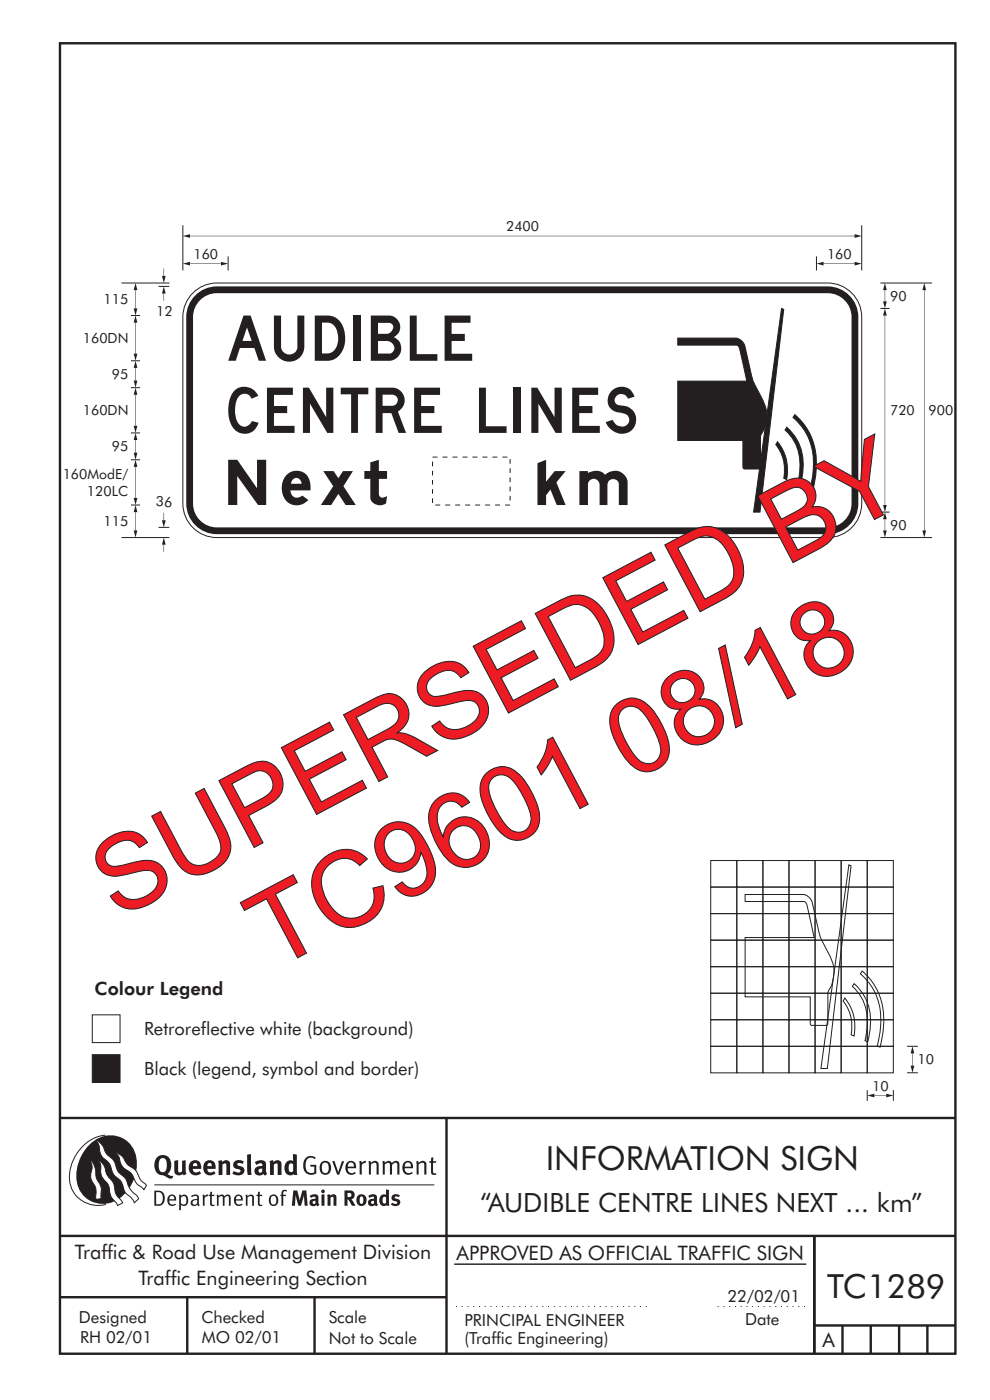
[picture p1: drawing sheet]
<svg xmlns="http://www.w3.org/2000/svg" width="210mm" height="297mm" viewBox="0 0 210 297" stroke-linecap="round" stroke-linejoin="round" font-family="sans-serif">
<g fill="none" stroke="#231f20" stroke-width=".51">
<path d="M12.7 9.2h190v278h-190zM12.7 237.2h190M94.7 237.1v50.1M12.7 262.2h190.1M12.7 275.2h82M39.7 275.2v12M66.7 275.2v12M172.7 262.2v25M172.7 281.2h30M178.7 281.2v6M184.7 281.2v6M190.7 281.2v6"/>
<path d="M196.7 281.2v6"/>
</g>
<path d="M96.4 268.2h74.6" fill="none" stroke="#231f20" stroke-width=".21"/>
<path d="M96.7 277.2h40.9" fill="none" stroke="#231f20" stroke-width=".21" stroke-dasharray=".2 1" stroke-linecap="butt"/>
<g fill="#231f20">
<path d="M64.9 245.6a1.61 1.61 0 0 1 2.1 0l-.2 .3a1.17 1.17 0 0 0-1.4-.2 1.17 1.17 0 0 0-.6 1.3 1.42 1.42 0 0 0 1.2 1.8l.7-.1v-1.2h-.8l-.1-.4h1.3v1.8a1.82 1.82 0 0 1-2.2 0 1.82 1.82 0 0 1-.6-2.1l.2-.7z" fill-rule="evenodd"/>
<path d="M68.2 246.5a1.77 1.77 0 0 0 .4 2.7 1.39 1.39 0 0 0 1.4-.5 1.39 1.39 0 0 0 .2-1.5 1.19 1.19 0 0 0-2-.7zM68.5 246.8a.83 .83 0 0 1 1 .1 .83 .83 0 0 1 .2 .9 .75 .75 0 0 1-.6 1.1 .75 .75 0 0 1-.8-.9v-.9z" fill-rule="evenodd"/>
<path d="M70.5 246.3h.4l.8 2.4 .8-2.4h.5l-1.1 2.9h-.4z" fill-rule="evenodd"/>
<path d="M73.6 246.7a1.74 1.74 0 0 0 .5 2.5l.9-.1 .5-.2-.2-.3a.89 .89 0 0 1-1.1 .2 .89 .89 0 0 1-.4-1h1.7a1.15 1.15 0 0 0-.4-1.4 1.15 1.15 0 0 0-1.5 .3zM74 246.8a.67 .67 0 0 1 .8-.1 .67 .67 0 0 1 .3 .8h-1.3z" fill-rule="evenodd"/>
<path d="M76.2 246.4l.4-.1 .1 .4 .5-.4h.5l-.2 .5a.61 .61 0 0 0-.8 .6v1.8h-.4z" fill-rule="evenodd"/>
<path d="M78.1 246.4l.5-.1 .1 .4a.89 .89 0 0 1 .9-.4 .89 .89 0 0 1 .7 .7v2.2h-.4v-2.2l-.1-.2-.3-.1-.8 .3v2.2h-.4z" fill-rule="evenodd"/>
<path d="M81.1 246.4l.4-.1 .1 .4a.83 .83 0 0 1 .8-.4 .83 .83 0 0 1 .7 .4 .86 .86 0 0 1 .9-.4 .86 .86 0 0 1 .7 .7v2.2h-.4l-.1-2.4a.5 .5 0 0 0-.8 .1l-.2 .2v2.1h-.5v-2.3l-.4-.2-.7 .3v2.2h-.4z" fill-rule="evenodd"/>
<path d="M85.7 246.7a1.74 1.74 0 0 0 .5 2.5l.9-.1 .5-.2-.2-.3a.89 .89 0 0 1-1.1 .2 .89 .89 0 0 1-.4-1h1.7a1.15 1.15 0 0 0-.5-1.4 1.15 1.15 0 0 0-1.4 .3zM86 246.8a.67 .67 0 0 1 .9-.1 .67 .67 0 0 1 .3 .8h-1.3z" fill-rule="evenodd"/>
<path d="M88.3 246.4l.4-.1 .1 .4a.89 .89 0 0 1 .9-.4 .89 .89 0 0 1 .7 .7v2.2h-.4v-2.2l-.1-.2-.3-.1-.8 .3v2.2h-.4z" fill-rule="evenodd"/>
<path d="M91.5 245.6l.4-.1v.8h.7l-.2 .4h-.5v2.1l.1 .1h.5l.1 .3a.71 .71 0 0 1-1.2-.6v-1.9h-.3v-.4h.3z" fill-rule="evenodd"/>
<path d="M37 246.3l.8-.2v2a.46 .46 0 0 0 .2 .6 .46 .46 0 0 0 .6-.2v-2.2l.8-.2v2.4l.2 .5-.6 .3-.2-.3a1.03 1.03 0 0 1-1.2 .3 1.03 1.03 0 0 1-.6-1.1z" fill-rule="evenodd"/>
<path d="M40.4 246.5a1.64 1.64 0 0 0 0 2.3 1.64 1.64 0 0 0 2.3 .1l-.4-.4a.78 .78 0 0 1-.9 .2 .78 .78 0 0 1-.5-.7h1.8a1.37 1.37 0 0 0-.6-1.7 1.37 1.37 0 0 0-1.7 .2zM41 246.9a.48 .48 0 0 1 .7-.1 .48 .48 0 0 1 .2 .6h-1z" fill-rule="evenodd"/>
<path d="M43.5 246.5a1.65 1.65 0 0 0-.2 2 1.65 1.65 0 0 0 1.9 .7l.5-.3-.3-.4a.78 .78 0 0 1-.9 .3 .78 .78 0 0 1-.5-.8h1.8a1.37 1.37 0 0 0-.6-1.7 1.37 1.37 0 0 0-1.7 .2zM44.1 246.9a.48 .48 0 0 1 .6-.1 .48 .48 0 0 1 .2 .6h-.9z" fill-rule="evenodd"/>
<path d="M46.3 246.3l.7-.2 .1 .4a.95 .95 0 0 1 1-.3 .95 .95 0 0 1 .7 .8v2.3h-.8v-2.3l-.3-.2-.5 .3v2.2h-.8z" fill-rule="evenodd"/>
<path d="M49.7 246.5a1.73 1.73 0 0 1 2-.1l-.2 .5-.6-.2a.42 .42 0 0 0-.6 .3l.2 .2a1.23 1.23 0 0 1 1.4 1.1 1.47 1.47 0 0 1-2.3 .9l-.3-.2 .3-.6 .7 .3a.47 .47 0 0 0 .7-.3 .87 .87 0 0 0-1-.5l-.4-.2-.1-.4z" fill-rule="evenodd"/>
<path d="M54.1 246.5l.3 .6 .3-.2a.62 .62 0 0 1 .9 .1v.4a1.21 1.21 0 0 0-1.3 .3 1.21 1.21 0 0 0-.2 1.3 1.19 1.19 0 0 0 1.7 0l.5 .4 .4-.5-.3-.3v-1.4a.96 .96 0 0 0-1.3-1.1zM55 248l.6-.1v.7a.43 .43 0 0 1-.6 .1 .43 .43 0 0 1 0-.7z" fill-rule="evenodd"/>
<path d="M57.2 246.3l.7-.2 .1 .4a.95 .95 0 0 1 1-.3 .95 .95 0 0 1 .7 .8v2.3h-.8v-2.3l-.3-.2-.5 .3v2.2h-.8z" fill-rule="evenodd"/>
<path d="M62.2 244.8v1.5a1.29 1.29 0 0 0-1.4 .2 1.29 1.29 0 0 0-.5 1.3 1.24 1.24 0 0 0 .5 1.3 1.24 1.24 0 0 0 1.5 0l.1 .2h.7l-.1-4.4zM61.5 246.9l.4-.1 .3 .2v1.5l-.3 .1a.48 .48 0 0 1-.6-.4 1.52 1.52 0 0 1 .2-1.3z" fill-rule="evenodd"/>
<path d="M52.4 245l.8-.2 .2 4.5h-.8l-.1-.2z" fill-rule="evenodd"/>
</g>
<path d="M22.4 240.8a9 9 0 0 0-7.4 10.9 6.2 6.2 0 0 0 7.5 3.8M32.7 251.4h59.4" fill="none" stroke="#231f20" stroke-width=".21"/>
<path d="M19.1 242.7a5.7 5.7 0 0 1 6.5-1.4 5.7 5.7 0 0 1 3.4 5.7 8.6 8.6 0 0 1-6.2 8.3 5.7 5.7 0 0 1-6.5-7 9.9 9.9 0 0 1 2.8-5.6z" fill-rule="evenodd" fill="#231f20"/>
<path d="M24.4 244.5a3.1 3.1 0 0 1 2.3 2.2l.8 .7a3.2 3.2 0 0 1 2 2.4l.4 .6 1.2 1.1-.6 .9-.2-.3a3.5 3.5 0 0 1-1.9-2.1 3.8 3.8 0 0 0-2.1-2.2 3.5 3.5 0 0 1-1-2.2zM20.4 241.9a3.4 3.4 0 0 1 1.9 2.4l.7 .9a3.3 3.3 0 0 1 1.7 2.6 4.4 4.4 0 0 0 1.7 2l.3 .3a6.1 6.1 0 0 0 2.5 3.7l.2 .5-.9 .9a6.1 6.1 0 0 0-1.9-2.3l-.4-.7a3.6 3.6 0 0 0-1.9-2.8l-.6-1a3.6 3.6 0 0 0-1.9-2.8 3.7 3.7 0 0 1-.8-2.4zM21 246.1a3.4 3.4 0 0 1 1.5 2.7l.6 1a3.8 3.8 0 0 1 1.4 3.1l.3 .7 1.2 1.6-1 .5-.5-.7a3.2 3.2 0 0 1-1.3-2.8 4.3 4.3 0 0 0-1.4-2.2 4.7 4.7 0 0 1-.5-3zM19.2 246.1a5.1 5.1 0 0 1 1.2 3.7l.3 .7a3.1 3.1 0 0 1 .7 2.9l.1 .9-1.1 .2-.1-.8a3.5 3.5 0 0 0-.9-3.3 3.6 3.6 0 0 1 .1-2.5z" fill-rule="evenodd" fill="#fff" stroke="#231f20" stroke-width=".21"/>
<g fill="#231f20">
<path d="M33.4 245.5a2.51 2.51 0 0 0 .4 3.7l.8 .1a2.78 2.78 0 0 0 2 .7l.2-.6h-.6l-.7-.3a2.56 2.56 0 0 0 0-3.8 1.83 1.83 0 0 0-2.1 .2zM34 245.8a.87 .87 0 0 1 1 .1 .87 .87 0 0 1 .4 .9v.4a1.17 1.17 0 0 1-.9 1.5l-.3-.1a2.38 2.38 0 0 1-.2-2.8z" fill-rule="evenodd"/>
<path d="M33.1 252.9v2.6a1.12 1.12 0 0 0 1.2-.3 1.12 1.12 0 0 0 .2-1.2l-.1-.5-.3-.5zM32.7 252.6h1.1a1.67 1.67 0 0 1 1.2 1.6 1.67 1.67 0 0 1-1.3 1.6h-1zM36.1 253.9l-.2 .5h1.1a.55 .55 0 0 0-.3-.6 .55 .55 0 0 0-.6 .1zM35.8 253.7a.95 .95 0 0 1 1.2-.1 .95 .95 0 0 1 .4 1.1h-1.5a.72 .72 0 0 0 .4 .8 .72 .72 0 0 0 .9-.2l.1 .3a1.15 1.15 0 0 1-1.5 0 1.15 1.15 0 0 1-.2-1.5zM38.4 254.1v1.1a.7 .7 0 0 0 .9 .2 .7 .7 0 0 0 .2-.9 .61 .61 0 0 0-.4-.7 .61 .61 0 0 0-.7 .3zM38 253.5l.3-.1 .1 .4a.95 .95 0 0 1 1.2-.2 .95 .95 0 0 1 .3 1.2 .92 .92 0 0 1-.5 .9 .92 .92 0 0 1-1-.1v1.1l-.4 .1zM40.9 254.8a.5 .5 0 0 0 .2 .8 .5 .5 0 0 0 .7-.4v-.6zM40.5 253.7a1 1 0 0 1 1.7 .3v1.4l.2 .2-.2 .3-.3-.4a.78 .78 0 0 1-1.4 0 .78 .78 0 0 1 .8-1.1h.5a.58 .58 0 0 0-.3-.7 .58 .58 0 0 0-.7 .2zM43 253.5l.3-.1 .1 .4 .3-.3 .5-.1-.2 .4a.52 .52 0 0 0-.6 .5v1.5h-.4zM44.6 252.9l.4-.1-.1 .7h.6l-.1 .2h-.5v1.5a.35 .35 0 0 0 .6 .3v.3a.57 .57 0 0 1-.6 .1 .57 .57 0 0 1-.3-.6v-1.6h-.3v-.2h.3zM45.9 253.5l.4-.1 .1 .4 .2-.2a.64 .64 0 0 1 1 .2 .7 .7 0 0 1 .8-.4 .7 .7 0 0 1 .5 .6v1.8h-.4v-1.7l-.2-.4-.7 .4v1.7h-.3v-1.7a.38 .38 0 0 0-.3-.4 .38 .38 0 0 0-.5 .2l-.1 .2v1.7h-.4zM50.2 253.9l-.2 .5h1.1a.55 .55 0 0 0-.2-.6 .55 .55 0 0 0-.7 .1zM49.9 253.7a.95 .95 0 0 1 1.2-.1 .95 .95 0 0 1 .4 1.1h-1.5a.72 .72 0 0 0 .4 .8 .72 .72 0 0 0 .9-.2l.1 .3a1.15 1.15 0 0 1-1.5 0 1.15 1.15 0 0 1-.2-1.5zM52.1 253.5l.3-.1 .1 .4a.72 .72 0 0 1 .8-.4 .72 .72 0 0 1 .6 .6v1.8h-.4v-1.6a.45 .45 0 0 0-.3-.5 .45 .45 0 0 0-.5 .2l-.2 .2v1.7h-.3zM54.7 252.9l.4-.1v.7h.6l-.1 .2h-.5v1.5a.35 .35 0 0 0 .5 .3v.3a.57 .57 0 0 1-.6 .1 .57 .57 0 0 1-.3-.6v-1.6h-.3v-.2h.3zM57.6 253.8l-.2 .8a.65 .65 0 0 0 .3 .8 .65 .65 0 0 0 .8-.2l.1-.1a.93 .93 0 0 0-.7-1.4zM57.3 253.7a1.12 1.12 0 0 1 1.4 0 1.12 1.12 0 0 1 .2 1.5 1.01 1.01 0 0 1-1.2 .6 1.01 1.01 0 0 1-.7-1.2zM59.9 252.6l.5-.2 .5 .1-.2 .3-.3-.1-.3 .2v.6h.6l-.1 .2h-.5v2.1h-.4v-2.1h-.2v-.2h.2zM62.2 252.5l-.3 3.3h.7l.1-2.3 .6 2.3h.5l.7-2.3 .1 2.3h.7l-.3-3.3h-.9l-.5 2.2-.5-2.2zM65.7 253.7l.3 .4a.51 .51 0 0 1 .5-.3 .51 .51 0 0 1 .4 .4v.1a.88 .88 0 0 0-1.1 .3 .88 .88 0 0 0 .2 1.2 .9 .9 0 0 0 1.1-.2l.3 .3 .4-.4-.3-.3v-1a.87 .87 0 0 0-.4-.9 .87 .87 0 0 0-1 .2zM66.4 254.8l.5-.1v.6l-.1 .1h-.3l-.2-.2zM68.2 253.4v2.4h.6v-2.5zM68.1 252.7a.4 .4 0 0 0 .8 0 .4 .4 0 0 0-.8 0zM69.4 253.5l.1 2.3h.6v-1.7a.33 .33 0 0 1 .4-.2 .33 .33 0 0 1 .2 .3v1.6h.7v-1.8a.75 .75 0 0 0-.6-.6 .75 .75 0 0 0-.8 .2v-.3zM73.1 252.5v3.3h.6v-1.4l.3 .3 .7 1.1h.7l-.9-1.4a.94 .94 0 0 0 .7-1 .94 .94 0 0 0-.9-.9zM73.7 253.1a.51 .51 0 0 1 .7 .1 .51 .51 0 0 1-.1 .7h-.6zM75.9 253.7a1.19 1.19 0 0 0-.1 1.7 1.19 1.19 0 0 0 1.7 0 1.19 1.19 0 0 0 0-1.6 1.19 1.19 0 0 0-1.6-.1zM76.5 253.9l.2-.1a.99 .99 0 0 1 0 1.6 1.06 1.06 0 0 1-.2-1.5zM78.1 253.7l.3 .4a.51 .51 0 0 1 .5-.3 .51 .51 0 0 1 .4 .4v.1a.88 .88 0 0 0-1.1 .3 .88 .88 0 0 0 .2 1.2 .9 .9 0 0 0 1.1-.2l.3 .3 .4-.4-.2-.3v-1a.87 .87 0 0 0-.5-.9 .87 .87 0 0 0-1 .2zM78.9 254.8l.4-.1v.6l-.1 .1h-.3l-.2-.2zM81.9 252.3v1.2a1.2 1.2 0 0 0-1.4 .6 1.2 1.2 0 0 0 .2 1.4l.5 .3 .8-.1v.1h.6l-.1-3.4zM81.4 253.9l.5 .1-.1 1.2a.46 .46 0 0 1-.5 0 .46 .46 0 0 1-.2-.6zM83.3 253.5a.79 .79 0 0 0-.2 1 .79 .79 0 0 0 1 .4 .33 .33 0 0 1 0 .5 .33 .33 0 0 1-.5-.1l-.5-.2-.2 .5a1.15 1.15 0 0 0 1.2 .3 1.15 1.15 0 0 0 .8-1 1.49 1.49 0 0 0-1.2-.8 .4 .4 0 0 1 .3-.3 .4 .4 0 0 1 .4 .1l.2 .1 .2-.4a1.47 1.47 0 0 0-1.5-.1z" fill-rule="evenodd"/>
</g>
<path d="M152.2 277.2h18.8" fill="none" stroke="#231f20" stroke-width=".21" stroke-dasharray=".2 1" stroke-linecap="butt"/>
<path d="M19.6 215.3h5.9v5.9h-5.9z" fill-rule="evenodd" fill="#fff" stroke="#231f20" stroke-width=".21"/>
<path d="M19.6 223.7h5.9v5.9h-5.9z" fill-rule="evenodd" fill="#231f20" stroke="#231f20" stroke-width=".21"/>
<path d="M193.6 222l.3 1.5h-.7zM193.5 223.5l.1 2.5zM193.2 226.1h.7l-.3 1.5z" fill="#231f20"/>
<path d="M192.4 222h2.3M192.4 227.6h2.3" fill="none" stroke="#231f20" stroke-width=".21"/>
<path d="M184 232.4l1.5-.4v.8zM185.5 232.4l2.5 .1zM188 232l1.5 .4-1.5 .4z" fill="#231f20"/>
<g fill="none" stroke="#231f20" stroke-width=".21">
<path d="M150.8 199.4h5.5v5.7h-5.5zM150.8 193.8h5.5v5.6h-5.5zM150.8 188.2h5.5v5.6h-5.5zM150.8 182.6h5.5v5.6h-5.5zM156.3 199.4h5.5v5.7h-5.5zM156.3 193.8h5.5v5.6h-5.5zM156.3 188.2h5.5v5.6h-5.5zM156.3 182.6h5.5v5.6h-5.5zM158.1 189.8h11.9a2.32 2.32 0 0 1 2.4 2l.4 1.7a25.3 25.3 0 0 0 1.7 6.4l1.3 2.4a7.8 7.8 0 0 1-.1 8.1l-.1 6.6-.1 .5h-.2h-3.1l-.3-.1v-5.9h-13.8v-12.6h14.6l-1.5-6.7a1.01 1.01 0 0 0-.7-.9h-12.4zM161.8 199.4h5.6v5.7h-5.6zM161.8 193.8h5.6v5.6h-5.6zM161.8 188.2h5.6v5.6h-5.6z"/>
<path d="M161.8 182.6h5.6v5.6h-5.6zM167.4 199.4h5.5v5.7h-5.5zM167.4 193.8h5.5v5.6h-5.5zM167.4 188.2h5.5v5.6h-5.5zM167.4 182.6h5.5v5.6h-5.5zM172.9 199.4h5.5v5.7h-5.5zM172.9 193.8h5.5v5.6h-5.5zM172.9 188.2h5.5v5.6h-5.5zM172.9 182.6h5.5v5.6h-5.5zM178.4 199.4h5.6v5.7h-5.6zM178.4 193.8h5.6v5.6h-5.6zM178.4 188.2h5.6v5.6h-5.6z"/>
<path d="M178.4 182.6h5.6v5.6h-5.6zM180.1 183.5l.4 .2-5 43h-1.4zM184 199.4h5.5v5.7h-5.5zM184 193.8h5.5v5.6h-5.5zM184 188.2h5.5v5.6h-5.5zM184 182.6h5.5v5.6h-5.5zM150.8 216.3h5.5v5.7h-5.5zM150.8 210.7h5.5v5.6h-5.5zM150.8 205.1h5.5v5.6h-5.5zM156.3 216.3h5.5v5.7h-5.5zM156.3 210.7h5.5v5.6h-5.5zM156.3 205.1h5.5v5.6h-5.5z"/>
<path d="M161.8 216.3h5.6v5.7h-5.6zM161.8 210.7h5.6v5.6h-5.6zM161.8 205.1h5.6v5.6h-5.6zM167.4 216.3h5.5v5.7h-5.5zM167.4 210.7h5.5v5.6h-5.5zM167.4 205.1h5.5v5.6h-5.5zM172.9 216.3h5.5v5.7h-5.5zM172.9 210.7h5.5v5.6h-5.5zM172.9 205.1h5.5v5.6h-5.5zM178.4 216.3h5.6v5.7h-5.6zM178.4 210.7h5.6v5.6h-5.6zM178.4 205.1h5.6v5.6h-5.6z"/>
<path d="M179.2 211.7a9.6 9.6 0 0 1 2 8.1l-.7-.3a8.8 8.8 0 0 0-1.7-7.1zM181.2 208.7a10.6 10.6 0 0 1 3.3 9.9l-.4 2.4-.6-.2a12.2 12.2 0 0 0-1.2-9.9l-1.5-1.6zM182.9 206a13.9 13.9 0 0 1 4.4 13.3l-.6 2.8-.6-.2a15.8 15.8 0 0 0-1.1-12.5l-1.1-1.5-1.4-1.3zM184 216.3h5.5v5.7h-5.5zM184 210.7h5.5v5.6h-5.5zM184 205.1h5.5v5.6h-5.5zM150.8 222h5.5v5.6h-5.5zM156.3 222h5.5v5.6h-5.5zM161.8 222h5.6v5.6h-5.6zM167.4 222h5.5v5.6h-5.5zM172.9 222h5.5v5.6h-5.5zM178.4 222h5.6v5.6h-5.6z"/>
<path d="M184 231.3v2.3M184 222h5.5v5.6h-5.5zM189.5 231.3v2.2"/>
</g>
<g fill="#231f20">
<path d="M38.8 50.1l1.5-.4v.8zM40.3 50l140.9 .1zM181.3 49.7l1.5 .4-1.5 .4z"/>
<path d="M38.8 55.9l1.5-.4v.8zM40.3 55.9l6.5 .1zM46.9 55.5l1.5 .4-1.5 .4z"/>
</g>
<path d="M48.4 54.4v3" fill="none" stroke="#231f20" stroke-width=".21"/>
<path d="M41.3 61.8a7.2 7.2 0 0 1 4.7-1.8h129.6a7.2 7.2 0 0 1 7.2 7.2v39.6a7.2 7.2 0 0 1-7.2 7.2h-129.6a7.2 7.2 0 0 1-7.2-7.2v-39.6a7.2 7.2 0 0 1 2.5-5.4z" fill-rule="evenodd" fill="#fff" stroke="#231f20" stroke-width=".21"/>
<path d="M41.7 62.4a6.5 6.5 0 0 1 4.3-1.6h129.6a6.5 6.5 0 0 1 6.5 6.4v39.6a6.5 6.5 0 0 1-6.5 6.5h-129.6a6.5 6.5 0 0 1-6.5-6.5v-39.6a6.5 6.5 0 0 1 2.2-4.8z" fill-rule="evenodd" fill="#231f20"/>
<path d="M42.7 63.4a5 5 0 0 1 3.3-1.2h129.6a5.1 5.1 0 0 1 5 5v39.6a5.1 5.1 0 0 1-5 5.1h-129.6a5.1 5.1 0 0 1-5.1-5.1v-39.6a5 5 0 0 1 1.8-3.8z" fill-rule="evenodd" fill="#fff"/>
<g fill="#231f20">
<path d="M49.8 82.8a3.2 3.2 0 0 1 5 1.2l-1.4 .6a1.64 1.64 0 0 0-1.7-1.1 1.64 1.64 0 0 0-1.5 1.4 5.7 5.7 0 0 0 .6 5.2 1.62 1.62 0 0 0 2.6-.8l1.4 .4a3.1 3.1 0 0 1-3.1 2.3 3.1 3.1 0 0 1-2.9-2.5 7.3 7.3 0 0 1 1-6.7z"/>
<path d="M56.6 82.2h5.5v1.6h-4v2.3h2.8v1.5h-2.8v2.7h4.4v1.5h-5.9z"/>
<path d="M64.3 82.2h1.2l3.7 6.3v-6.3h1.5v9.6h-1.3l-3.6-6.2v6.2h-1.5z"/>
<path d="M72.3 82.2h5.8v1.5h-2.2v8.1h-1.4v-8.1h-2.2z"/>
<path d="M87.8 82.2h5.5v1.6h-4v2.3h2.8v1.5h-2.8v2.7h4.4v1.5h-5.9z"/>
<path d="M101.6 82.2h1.5v8.2h4.4v1.4h-5.9z"/>
<path d="M109 82.2h1.5v9.6h-1.5z"/>
<path d="M112.7 82.2h1.3l3.6 6.3v-6.3h1.6v9.6h-1.3l-3.7-6.2v6.2h-1.5z"/>
<path d="M121.4 82.2h5.5v1.6h-4v2.3h2.8v1.5h-2.8v2.7h4.3v1.5h-5.8z"/>
<path d="M129.8 82.9a2.86 2.86 0 0 1 4.8 1.3l-1.4 .4a1.38 1.38 0 0 0-1.9-1 1.38 1.38 0 0 0-.6 2.1l.7 .3a3.1 3.1 0 0 1 3.3 4.1 3.1 3.1 0 0 1-5.2 1l-.6-.7-.4-.8 1.5-.5a1.88 1.88 0 0 0 1.6 1.4 1.88 1.88 0 0 0 1.9-1.1 1.47 1.47 0 0 0-1.5-1.8 2.86 2.86 0 0 1-3.1-2.5 2.92 2.92 0 0 1 .9-2.2z"/>
<path d="M48.4 97.5h1.9l4.2 6.1v-6.1h2v9.6h-1.8l-4.4-6.1v6.1h-1.9z"/>
<path d="M68.6 99.9h2.2l1 1.5 1-1.5h2.1l-2.1 3.2 2.7 4h-2.2l-1.5-2.3-1.5 2.3h-2.2l2.6-4z"/>
<path d="M78.6 98.1l1.8-.6v2.4h1.7v1.7h-1.7v3.2a.85 .85 0 0 0 .5 .8 .85 .85 0 0 0 .9-.2l.3-.2-.2 1.6a2.14 2.14 0 0 1-3.3-1.2v-4h-1.3v-1.7h1.3z"/>
<path d="M114 98.3l1.8-.8v4.7l1.9-2.3h2.3l-2 2.4 2 4.8h-1.9l-1.3-3.2-1 1.2v2h-1.8z"/>
<path d="M122.9 99.9h1.8v.5a2.93 2.93 0 0 1 3.7 .3 2.74 2.74 0 0 1 2.8-.7 2.74 2.74 0 0 1 1.9 2.3v4.8h-1.8v-4.4a1.21 1.21 0 0 0-1.3-1.1 1.21 1.21 0 0 0-1.2 1.3v4.2h-1.6v-4.2a1.24 1.24 0 0 0-1.2-1.3 1.24 1.24 0 0 0-1.3 1.1v4.4h-1.8z"/>
<path d="M58.1 66.9h1.5v6.7a1.74 1.74 0 0 0 1.7 1.6 1.74 1.74 0 0 0 1.8-1.5v-6.8h1.5v6.6a3.2 3.2 0 0 1-3.2 3.2 3.2 3.2 0 0 1-3.3-3.1z"/>
<path d="M74.9 66.9h1.5v9.6h-1.5z"/>
<path d="M86.9 66.9h1.5v8.2h4.4v1.4h-5.9z"/>
<path d="M94.3 66.9h5.5v1.6h-4v2.3h2.8v1.5h-2.8v2.7h4.4v1.5h-5.9z"/>
<path d="M81.2 83.7h2a1.18 1.18 0 0 1 1.2 1.2 1.18 1.18 0 0 1-1.2 1.2h-2zM79.7 82.2v9.6h1.5v-4.2h1.8l1.6 4.2h1.5l-1.7-4.5a2.69 2.69 0 0 0 1.4-3 2.69 2.69 0 0 0-2.5-2.1z"/>
<path d="M61 100.6a4.1 4.1 0 0 0 .6 6.3 3.3 3.3 0 0 0 3.8-.8l-1.3-1a1.43 1.43 0 0 1-1.6 .4 1.43 1.43 0 0 1-.9-1.5h4.3a3.8 3.8 0 0 0-1.7-3.9l-.8-.2a2.95 2.95 0 0 0-2.4 .7zM62.1 101.8a1.09 1.09 0 0 1 1.3-.3 1.09 1.09 0 0 1 .6 1.1h-2.3z"/>
<path d="M51.7 66.9h1.5l3.2 9.6h-1.5l-.9-2.7h-3.1l-.9 2.7h-1.6zM52.4 69.5l-1 2.8h2z"/>
<path d="M66.8 66.9v9.6h2.7a4.3 4.3 0 0 0 3.7-4.6 4.5 4.5 0 0 0-3.2-4.9zM68.3 68.4a2.68 2.68 0 0 1 2.7 .8 4.1 4.1 0 0 1-.7 5.6l-2 .2z"/>
<path d="M78.7 66.9v9.6h3.8a2.61 2.61 0 0 0 2.6-2.1 2.61 2.61 0 0 0-1.6-2.9 2.42 2.42 0 0 0 1.3-2.7 2.42 2.42 0 0 0-2.3-1.9zM80.2 68.5h2.3a.99 .99 0 0 1 .9 .7 .99 .99 0 0 1-.4 1.1l-.7 .5h-2.1zM80.2 72.3h1.9a1.37 1.37 0 0 1 1.5 1.1 1.37 1.37 0 0 1-.9 1.6h-2.5z"/>
</g>
<g fill="#231f20" stroke="#231f20" stroke-width=".21">
<path d="M168.6 88a13.9 13.9 0 0 1 4.4 13.2l-.6 2.9-.6-.2a15.8 15.8 0 0 0-1.1-12.5l-1.1-1.5-1.4-1.3z" fill-rule="evenodd"/>
<path d="M165.8 65.4l.4 .2-5 43h-1.3z" fill-rule="evenodd"/>
<path d="M166.9 90.6a10.6 10.6 0 0 1 3.3 10l-.4 2.4-.6-.3a12.2 12.2 0 0 0-1.2-9.8l-1.5-1.7z" fill-rule="evenodd"/>
<path d="M164.9 93.7a9.6 9.6 0 0 1 2 8l-.6-.2a8.8 8.8 0 0 0-1.7-7.2z" fill-rule="evenodd"/>
<path d="M143.8 71.7h11.9a2.32 2.32 0 0 1 2.4 2.1l.4 1.7a25.3 25.3 0 0 0 1.7 6.3l1.3 2.5a7.8 7.8 0 0 1-.1 8l-.1 6.7-.1 .4-.2 .1h-3.1l-.2-.2-.1-5.9h-13.8v-12.5h14.6l-1.5-6.7a1.01 1.01 0 0 0-.7-1h-12.4z" fill-rule="evenodd"/>
</g>
<path d="M91.7 97h16.5v10.1h-16.5z" fill="none" stroke="#231f20" stroke-width=".21" stroke-dasharray="1 1" stroke-linecap="butt"/>
<path d="M38.8 47.8v9.6M25.8 60h10.1M25.8 114h10.1" fill="none" stroke="#231f20" stroke-width=".21"/>
<g fill="#231f20">
<path d="M196.1 60l.3 1.5h-.7zM196 61.6l.1 50.9zM195.7 112.5h.7l-.3 1.5z"/>
<path d="M28.7 107.1l.4 1.5h-.7zM28.7 108.7l.1 3.8zM28.4 112.5h.7l-.4 1.5z"/>
<path d="M28.7 60l.4 1.5h-.7zM28.7 61.6l.1 3.8zM28.4 65.4h.7l-.4 1.5z"/>
<path d="M28.7 91.8l.4 1.5h-.7zM28.7 93.4l.1 2.6zM28.4 96h.7l-.4 1.5z"/>
<path d="M28.7 76.5l.4 1.5h-.7zM28.7 78.1l.1 2.6zM28.4 80.7h.7l-.4 1.5z"/>
<path d="M187.7 60l.4 1.5h-.8zM187.7 61.6l.1 2.3zM187.3 63.9h.8l-.4 1.5z"/>
<path d="M187.7 108.6l.4 1.5h-.8zM187.7 110.2l.1 2.3zM187.3 112.5h.8l-.4 1.5z"/>
<path d="M187.7 65.4l.4 1.5h-.8zM187.7 67l.1 40.1zM187.3 107.1h.8l-.4 1.5z"/>
<path d="M28.7 97.5l.4 1.5h-.7zM28.7 99.1l.1 6.5zM28.4 105.6h.7l-.4 1.5z"/>
<path d="M28.7 82.2l.4 1.5h-.7zM28.7 83.8l.1 6.5zM28.4 90.3h.7l-.4 1.5z"/>
<path d="M28.7 66.9l.4 1.5h-.7zM28.7 68.5l.1 6.5zM28.4 75h.7l-.4 1.5z"/>
<path d="M34.4 110.4h.7l-.3 1.5zM34.7 108.8l.1 1.5z"/>
<path d="M34.4 58.5h.7l-.3 1.5zM34.7 56.9l.1 1.6z"/>
<path d="M34.7 115.6l.1 1.5zM34.8 114l.3 1.5h-.7z"/>
<path d="M34.7 62.3l.1 1.5zM34.8 60.8l.3 1.5h-.7z"/>
</g>
<g fill="none" stroke="#231f20" stroke-width=".21">
<path d="M182.8 47.8v9.6M27.8 76.5h1.9M27.8 66.9h1.9M33.6 60.8h2.3M186.8 65.4h1.9M186.8 60h10.9M27.8 91.8h1.9M27.8 97.5h1.9M27.8 82.2h1.9M27.8 107.1h1.9M33.6 111.9h2.3M186.8 108.6h1.9"/>
<path d="M186.8 114h10.9"/>
</g>
<path d="M181.3 55.5l1.5 .4-1.5 .4zM174.7 55.9l6.5 .1zM173.2 55.9l1.5-.4v.8z" fill="#231f20"/>
<path d="M173.2 54.4v3" fill="none" stroke="#231f20" stroke-width=".21"/>
<g font-size="22.4" fill="#ed1c24">
<text x="24.9" y="195.1" transform="rotate(-28 24.9 195.1)">SUPERSEDED BY</text>
<text x="58" y="205.9" transform="rotate(-28 58 205.9)">TC9601 08/18</text>
</g>
<g font-size="7.1" fill="#231f20">
<text x="115.8" y="248.1">INFORMATION SIGN</text>
<text x="175.5" y="275.3">TC1289</text>
</g>
<text font-size="5.6" fill="#231f20" x="101.8" y="257.2">“AUDIBLE CENTRE LINES NEXT ... km”</text>
<g font-size="4.2" fill="#231f20">
<text x="15.9" y="267">Traffic &amp; Road Use Management Division</text>
<text x="96.9" y="267.2">APPROVED AS OFFICIAL TRAFFIC SIGN</text>
<text x="29.4" y="272.6">Traffic Engineering Section</text>
<text x="174.4" y="285.8">A</text>
</g>
<g font-size="3.9" fill="#231f20">
<text x="20.1" y="211">Colour Legend</text>
<text x="30.6" y="219.7">Retroreflective white (background)</text>
<text x="30.6" y="228.1">Black (legend, symbol and border)</text>
</g>
<g font-size="3.5" fill="#231f20">
<text x="16.7" y="280.6">Designed</text>
<text x="42.7" y="280.6">Checked</text>
<text x="69.7" y="280.6">Scale</text>
<text x="98.5" y="281.3">PRINCIPAL ENGINEER</text>
<text x="154.3" y="276.2">22/02/01</text>
<text x="158" y="281.2">Date</text>
<text x="17" y="284.8">RH 02/01</text>
<text x="42.8" y="284.8">MO 02/01</text>
<text x="69.7" y="285.2">Not to Scale</text>
<text x="98.5" y="285.1">(Traffic Engineering)</text>
</g>
<g font-size="3" fill="#231f20">
<text x="107.4" y="49">2400</text>
<text x="41" y="55">160</text>
<text x="175.4" y="55">160</text>
<text x="22" y="64.5">115</text>
<text x="188.8" y="63.8">90</text>
<text x="33.1" y="67" transform="rotate(1 33.1 67)">12</text>
<text x="17.6" y="72.8">160DN</text>
<text x="23.7" y="80.4">95</text>
<text x="17.6" y="88.1">160DN</text>
<text x="188.8" y="88.1">720</text>
<text x="197" y="88.1">900</text>
<text x="23.7" y="95.7">95</text>
<text x="13.3" y="101.7">160ModE/</text>
<text x="18.4" y="105.2">120LC</text>
<text x="33.1" y="107.4" transform="rotate(1 33.1 107.4)">36</text>
<text x="22" y="111.6">115</text>
<text x="188.8" y="112.4">90</text>
<text x="194.7" y="225.8" transform="rotate(1 194.7 225.8)">10</text>
<text x="185" y="231.4" transform="rotate(1 185 231.4)">10</text>
</g>
</svg>
